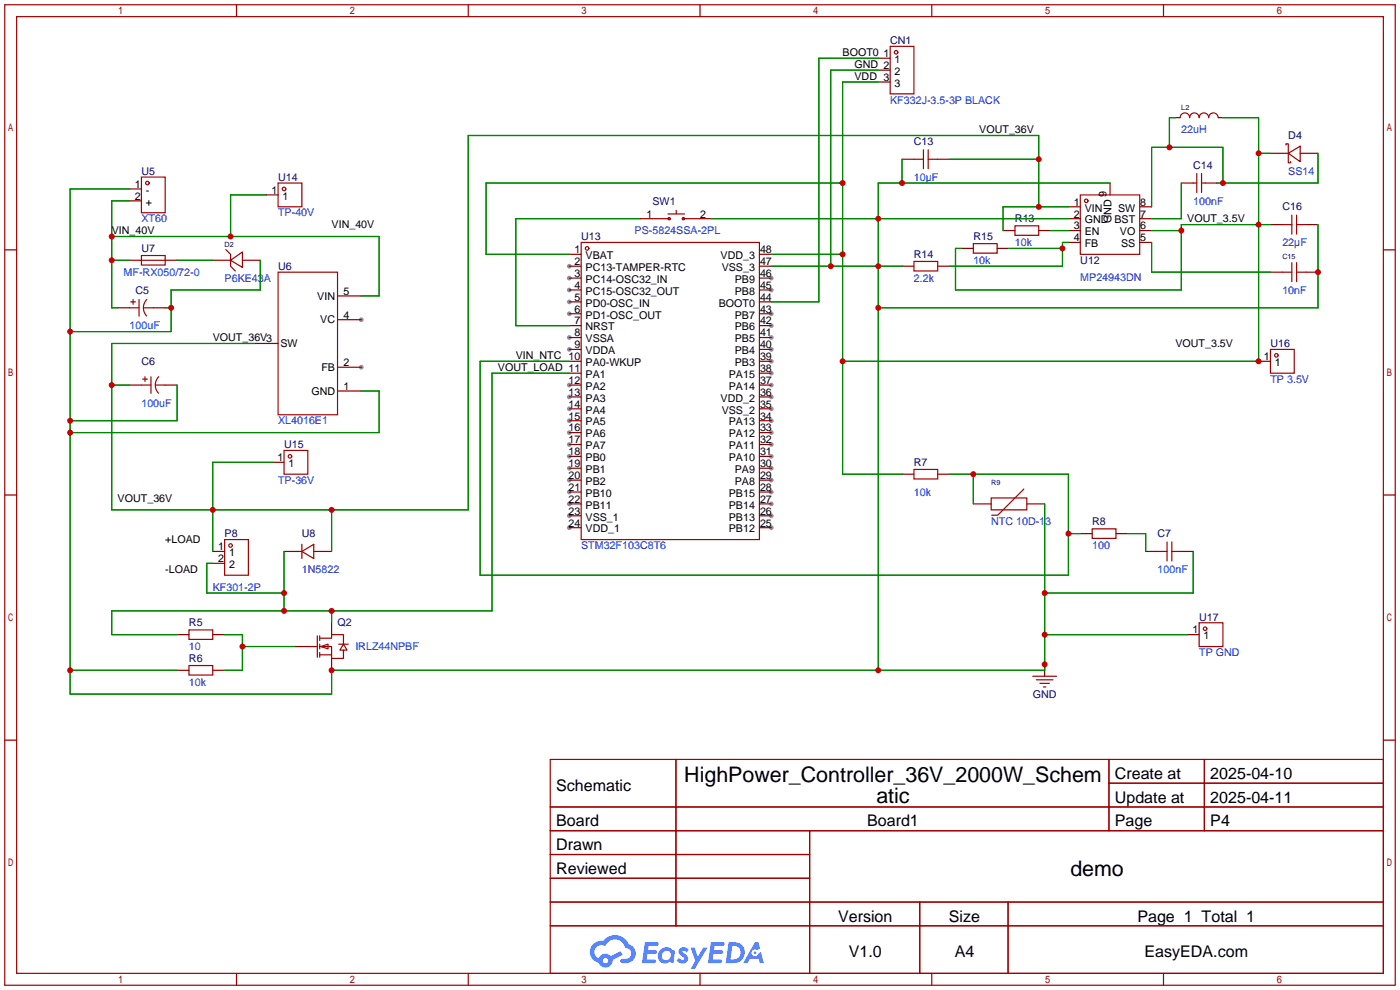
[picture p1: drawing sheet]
<svg xmlns="http://www.w3.org/2000/svg" width="299mm" height="212mm" viewBox="0 0 299 212" stroke-linecap="round" stroke-linejoin="round" font-family="sans-serif">
<g fill="#999">
<circle cx="77.2" cy="78.5" r=".51"/>
<circle cx="77.2" cy="68.3" r=".51"/>
<circle cx="121.7" cy="56.9" r=".51"/>
<circle cx="121.7" cy="59.4" r=".51"/>
<circle cx="121.7" cy="62" r=".51"/>
<circle cx="121.7" cy="64.5" r=".51"/>
<circle cx="121.7" cy="67.1" r=".51"/>
<circle cx="121.7" cy="72.1" r=".51"/>
<circle cx="121.7" cy="74.7" r=".51"/>
<circle cx="121.7" cy="82.3" r=".51"/>
<circle cx="121.7" cy="84.8" r=".51"/>
<circle cx="121.7" cy="87.4" r=".51"/>
<circle cx="121.7" cy="89.9" r=".51"/>
<circle cx="121.7" cy="92.5" r=".51"/>
<circle cx="121.7" cy="95" r=".51"/>
<circle cx="121.7" cy="97.5" r=".51"/>
<circle cx="121.7" cy="100.1" r=".51"/>
<circle cx="121.7" cy="102.6" r=".51"/>
<circle cx="121.7" cy="105.2" r=".51"/>
<circle cx="121.7" cy="107.7" r=".51"/>
<circle cx="121.7" cy="110.2" r=".51"/>
<circle cx="121.7" cy="112.8" r=".51"/>
<circle cx="164.8" cy="112.8" r=".51"/>
<circle cx="164.8" cy="110.2" r=".51"/>
<circle cx="164.8" cy="107.7" r=".51"/>
<circle cx="164.8" cy="105.2" r=".51"/>
<circle cx="164.8" cy="102.6" r=".51"/>
<circle cx="164.8" cy="100.1" r=".51"/>
<circle cx="164.8" cy="97.5" r=".51"/>
<circle cx="164.8" cy="95" r=".51"/>
<circle cx="164.8" cy="92.5" r=".51"/>
<circle cx="164.8" cy="89.9" r=".51"/>
<circle cx="164.8" cy="87.4" r=".51"/>
<circle cx="164.8" cy="84.8" r=".51"/>
<circle cx="164.8" cy="82.3" r=".51"/>
<circle cx="164.8" cy="79.8" r=".51"/>
<circle cx="164.8" cy="77.2" r=".51"/>
<circle cx="164.8" cy="74.7" r=".51"/>
<circle cx="164.8" cy="72.1" r=".51"/>
<circle cx="164.8" cy="69.6" r=".51"/>
<circle cx="164.8" cy="67.1" r=".51"/>
<circle cx="164.8" cy="62" r=".51"/>
<circle cx="164.8" cy="59.4" r=".51"/>
</g>
<g fill="none" stroke="#a10000" stroke-width=".25">
<path d="M1 1h297.2v209.6h-297.2zM3.6 3.6h292.1v204.4h-292.1zM50.5 1v2.6M100.1 1v2.6M149.6 1v2.6M199.1 1v2.6M248.7 1v2.6M1 53.4h2.6M295.7 53.4h2.5M1 105.8h2.6M295.7 105.8h2.5M1 158.2h2.6"/>
<path d="M295.7 158.2h2.5M117.6 162.3h178.1v45.7h-178.1zM117.6 172.5h178.1M117.6 177.5h178.1M144.5 162.3v35.6M173 177.5v30.5M237 162.3v15.2M237 167.4h58.7M257.4 162.3v15.2M117.6 182.6h55.4M117.6 192.8h178.1M117.6 187.7h55.4"/>
<path d="M117.6 197.9h178.1M196.6 192.8v15.2M215.4 192.8v15.2M50.5 208v2.6M100.1 208v2.6M149.6 208v2.6M199.1 208v2.6M248.7 208v2.6"/>
</g>
<g fill="#5487ff">
<path d="M145.3 202.7a1.3 1.3 0 0 1 1.9 .3l-.4 .6a.54 .54 0 0 0-.9-.2l.1 .2a1.34 1.34 0 0 1 .9 1.8 1.47 1.47 0 0 1-2.3-.1l.5-.6 .8 .5a.31 .31 0 0 0 .4-.3 .31 .31 0 0 0-.3-.4 1.12 1.12 0 0 1-.7-1.8z"/>
<path d="M147.6 202.5h.9l.6 2 1.2-2h.9l-2.7 4.6h-.9l1-1.7z"/>
<path d="M137.8 201.4h1.7a1.31 1.31 0 0 1 1.2 .2 .4 .4 0 0 1-.3 .5l-1.8 .1-.1 .9h1.6a.4 .4 0 0 1 .4 .4 .4 .4 0 0 1-.5 .4h-1.6l-.2 1.2h1.4a.46 .46 0 0 1 .5 0 .46 .46 0 0 1 .1 .5l-.4 .2h-2.6z"/>
<path d="M151.9 201.4h1.7a1.32 1.32 0 0 1 1.2 .2 .39 .39 0 0 1-.3 .5l-1.8 .1-.1 .9h1.6a.4 .4 0 0 1 .4 .4 .4 .4 0 0 1-.4 .4h-1.7l-.2 1.2h1.4a.46 .46 0 0 1 .5 0 .46 .46 0 0 1 .1 .5l-.4 .2h-2.6z"/>
<path d="M161.3 201.4h.8l.3 1.3-.6 .4a.75 .75 0 0 0-1.1 .3 .75 .75 0 0 0 .5 1 .75 .75 0 0 0 .9-.7l.5-.2 .6 2.3h-.8l-.3-.9h-1.8l-.5 .9h-1z"/>
<path d="M155.7 201.4l-.6 4.4h1.5a2.27 2.27 0 0 0 2.6-2.2 2.27 2.27 0 0 0-2.7-2.2zM156.5 202.1a1.5 1.5 0 0 1 1.8 1.6 1.5 1.5 0 0 1-1.9 1.4h-.3z"/>
<path d="M141.2 203a1.6 1.6 0 0 0-.3 2.3 1.6 1.6 0 0 0 2.3 .2l.7 .3 .3-2.4-.1-.3-.5-.1a1.58 1.58 0 0 0-2.4 0zM141.8 203.5a.98 .98 0 0 1 1.6 .4 .98 .98 0 0 1-1.1 1.3 .94 .94 0 0 1-.9-.7 .94 .94 0 0 1 .4-1z"/>
<path d="M126.8 201.8a2.37 2.37 0 0 0 1.1 4 1.54 1.54 0 0 0 1.8 1 1.54 1.54 0 0 0 1.2-1.6l2.2-1.1-.5-.8-2 1a1.57 1.57 0 0 0-2.7 .5 1.5 1.5 0 0 1-.7-2.1 1.5 1.5 0 0 1 2.2-.5 2.23 2.23 0 0 1 2.3-1.4 2.23 2.23 0 0 1 2 1.8 1.16 1.16 0 0 1 1.2 1.1 1.16 1.16 0 0 1-1.1 1.2h-.7a.47 .47 0 0 0-.5 .4 .47 .47 0 0 0 .4 .5 2.17 2.17 0 0 0 2.5-.9 2.17 2.17 0 0 0-.3-2.7l-.8-.4a3.2 3.2 0 0 0-5.5-.7l-1.1 .1zM128.8 205.3a.6 .6 0 0 1 1.2 0 .6 .6 0 0 1-1.2 0z"/>
<circle cx="161.4" cy="203.6" r=".28"/>
</g>
<g fill="none" stroke="#a10000" stroke-width=".25">
<path d="M190.2 9.9h5.1v10.2h-5.1zM30.2 37.8h5.1v7.7h-5.1zM59.4 39.1h5.1v5.1h-5.1zM195.3 34h2.1M197.4 32v4.1M198.4 32v4.1M198.4 34h2M252.2 25.1a1.02 1.02 0 0 1 1-1 1.02 1.02 0 0 1 1.1 1 1.02 1.02 0 0 1 1-1 1.02 1.02 0 0 1 1 1 1.02 1.02 0 0 1 1-1 1.02 1.02 0 0 1 1 1 1.02 1.02 0 0 1 1-1 1.02 1.02 0 0 1 1 1M255 39.1h.8M255.8 37.1v4M256.8 37.1v4M256.8 39.1h.8"/>
<path d="M274.8 31v-.3h.5v4.1h.5v-.3M275.3 32.8l2.6-1.6v3.3zM30.2 54.6h5.1v2h-5.1zM30.2 55.6h5.1M48.3 53.3l1 1.1v2.5l1 1M49.3 55.6l2.5-1.8v3.4zM59.4 58.2h12.7v30.4h-12.7zM124.2 51.8h38.1v63.5h-38.1zM139.4 46.7h3.6M142.7 45.7h3.6M144.5 45v.7M146 46.7h3.6"/>
<path d="M195.3 55.9h5.1v2h-5.1zM208 52.1h5.1v2h-5.1zM216.9 48.3h5.1v2h-5.1zM230.9 41.7h12.7v12.7h-12.7zM274.1 58.2h2M274.1 48h2M276.1 46v4M276.1 56.1v4.1M277.1 58.2h2M277.1 46v4M277.1 56.1v4.1M277.1 48h2"/>
<path d="M27.7 65.8h2M27.9 64.5h1.1M28.4 64v1M29.7 64v3.6M30.7 65.8h2.1M31.4 64a2.54 2.54 0 0 0 0 3.5M271.5 74.7h5.1v5.1h-5.1zM30.2 82.3h2.1M30.5 81h1M31 80.5v1M32.3 80.5v3.6M33.3 82.3h2"/>
<path d="M33.9 80.5a2.54 2.54 0 0 0 0 3.5M60.7 96.3h5.1v5h-5.1zM48 115.3h5.1v7.6h-5.1zM64.5 117.9l2.6-1.6v3.1zM64.5 116.3v3.1M195.3 100.3h5.1v2.1h-5.1zM211.8 106.4h7.7v2.6h-7.7zM218.8 104.5l-5.6 5.6h-1.2M233.4 113h5.1v2.1h-5.1zM247.4 117.9h2M249.4 115.8v4.1M250.4 117.9h2.1"/>
<path d="M250.4 115.8v4.1M40.4 134.6h5.1v2.1h-5.1zM65.8 138.2h2M67.8 135.9v4.6M68.3 136.4h2.6v-.8h2.5v2.1M68.3 138.2h2.6v2.5h2.5v-1.8M68.3 140h2.6M68.3 135.9v1M68.3 137.7v1M68.3 139.4v1.1M68.6 138.2l1.5-.5v1zM72.4 137.7h2"/>
<path d="M73.4 137.7l.8 1.2h-1.6zM256.3 133.1h5.1v5.1h-5.1zM40.4 142.2h5.1v2.1h-5.1zM220.7 144.5h5.1M221.5 145.3h3.5M222.2 146.1h2.1M223 146.8h.5"/>
<circle cx="191.5" cy="11.2" r=".38"/>
<circle cx="31.5" cy="39.1" r=".38"/>
<circle cx="60.7" cy="40.4" r=".38"/>
<circle cx="125.5" cy="53.1" r=".38"/>
<circle cx="143" cy="46.7" r=".25"/>
<circle cx="146" cy="46.7" r=".25"/>
<circle cx="232.2" cy="42.9" r=".38"/>
<circle cx="272.8" cy="75.9" r=".38"/>
<circle cx="62" cy="97.5" r=".38"/>
<circle cx="49.3" cy="116.6" r=".38"/>
<circle cx="257.6" cy="134.4" r=".38"/>
</g>
<g fill="none" stroke="#870000" stroke-width=".25">
<path d="M187.7 12.4h2.5M187.7 15h2.5M187.7 17.5h2.5M192.8 34h2.5M200.4 34h2.5M237.2 39.1v2.6M251.2 25.1h1M252.5 39.1h2.5M257.6 39.1h2.5M260.3 25.1h1.1M271.5 32.8h3.8M277.9 32.8h3.8"/>
<path d="M27.7 40.4h2.5M27.7 42.9h2.5M27.7 55.6h2.5M35.3 55.6h2.5M45.5 55.6h3.8M51.8 55.6h3.8M56.9 41.7h2.5M121.7 56.9h2.5M121.7 54.4h2.5M121.7 59.4h2.5M136.9 46.7h2.5M149.6 46.7h2.5"/>
<path d="M162.3 56.9h2.5M162.3 54.4h2.5M162.3 59.4h2.5M192.8 56.9h2.5M200.4 56.9h2.5M205.5 53.1h2.5M213.1 53.1h2.5M214.4 49.3h2.5M222 49.3h2.5M228.3 44.2h2.6M228.3 46.7h2.6M228.3 49.3h2.6"/>
<path d="M228.3 51.8h2.6M243.6 44.2h2.5M243.6 46.7h2.5M243.6 49.3h2.5M243.6 51.8h2.5M271.5 58.2h2.6M271.5 48h2.6M279.1 58.2h2.6M279.1 48h2.6M25.1 65.8h2.6M32.8 65.8h2.5M54.4 73.4h5"/>
<path d="M72.1 78.5h5.1M72.1 68.3h5.1M72.1 63.2h5.1M121.7 62h2.5M121.7 64.5h2.5M121.7 67.1h2.5M121.7 69.6h2.5M121.7 72.1h2.5M121.7 74.7h2.5M121.7 77.2h2.5M121.7 79.8h2.5M162.3 62h2.5"/>
<path d="M162.3 64.5h2.5M162.3 67.1h2.5M162.3 69.6h2.5M162.3 72.1h2.5M162.3 74.7h2.5M162.3 77.2h2.5M162.3 79.8h2.5M269 77.2h2.5M27.7 82.3h2.5M35.3 82.3h2.5M58.2 98.8h2.5M72.1 83.6h5.1"/>
<path d="M121.7 82.3h2.5M121.7 84.8h2.5M121.7 87.4h2.5M121.7 89.9h2.5M121.7 92.5h2.5M121.7 95h2.5M121.7 97.5h2.5M162.3 82.3h2.5M162.3 84.8h2.5M162.3 87.4h2.5M162.3 89.9h2.5M162.3 92.5h2.5"/>
<path d="M162.3 95h2.5M162.3 97.5h2.5M45.5 117.9h2.5M60.7 117.9h3.8M67.1 117.9h3.8M121.7 107.7h2.5M121.7 100.1h2.5M121.7 102.6h2.5M121.7 105.2h2.5M121.7 110.2h2.5M121.7 112.8h2.5M162.3 107.7h2.5"/>
<path d="M162.3 100.1h2.5M162.3 102.6h2.5M162.3 105.2h2.5M162.3 110.2h2.5M162.3 112.8h2.5M192.8 101.3h2.5M200.4 101.3h2.5M208 107.7h3.8M219.5 107.7h3.8M230.9 114h2.5M238.5 114h2.5M244.9 117.9h2.5"/>
<path d="M252.5 117.9h2.5M37.8 135.6h2.6M45.5 135.6h2.5M45.5 120.4h2.5M63.2 138.2h2.6M70.9 133.1v2.5M253.7 135.6h2.6M37.8 143.3h2.6M45.5 143.3h2.5M70.9 140.7v2.6M223.3 142v2.5"/>
</g>
<g fill="none" stroke="#008700" stroke-width=".25">
<path d="M187.7 17.5h-7.6v83.8h12.7M187.7 12.4h-12.7v52.1h-10.2M187.7 15h-10.2v41.9M180.1 39.1h-76.2v15.3h17.8M192.8 34v5.1M202.9 34h19.1M237.2 39.1h-49.5v104.2M251.2 25.1h-1.3v6.4M252.5 39.1v7.6h-6.4M261.4 39.1v-7.6h-15.3v12.7M261.4 25.1h7.6v52.1h-88.9M269 32.8h2.5"/>
<path d="M281.7 32.8v6.3h-21.6M23.9 55.6h3.8M23.9 50.5h57.1v12.7h-3.8M27.7 42.9h-3.8v22.9h1.2M27.7 40.4h-12.7v107.9h55.9v-5h152.4v-35.6M37.8 55.6h7.7M55.6 55.6v6.4h-19v8.9h-21.6M56.9 41.7h-7.6v8.8M136.9 46.7h-26.7v22.9h11.5M152.1 46.7h76.2M164.8 54.4h15.3M164.8 56.9h28"/>
<path d="M215.6 53.1h11.5M222 44.2v-15.2h-121.9v80h-76.2v-35.6h30.5M224.5 49.3h3.8M228.3 44.2h-13.9v5.1M228.3 51.8h-1.2v5.1h-24.2M246.1 49.3h6.4M246.1 51.8v6.4h25.4M271.5 48h-19v14h-48.3v-8.9h1.3M281.7 48v17.8h-94M35.3 65.8h1.3M121.7 79.8h-16.5v50.8h-81.3v5h13.9M121.7 77.2h-19.1v45.7h125.7v-21.6h-25.4"/>
<path d="M23.9 82.3h3.8M37.8 82.3v7.6h-22.8M58.2 98.8h-12.7v19.1M77.2 83.6h3.8v8.9h-66M60.7 117.9v12.7M70.9 109v8.9M208 101.3v6.4M228.3 114h2.6M241 114h3.9v3.9M255 117.9v8.8h-31.7M45.5 120.4h-1.3v6.3h16.5M48 135.6h3.8v7.7h-3.8"/>
<path d="M51.8 138.2h11.4M70.9 130.6v2.5M223.3 135.6h30.4M15 143.3h22.8"/>
</g>
<g fill="#c00">
<circle cx="23.9" cy="55.6" r=".63"/>
<circle cx="23.9" cy="50.5" r=".63"/>
<circle cx="49.3" cy="50.5" r=".63"/>
<circle cx="51.8" cy="138.2" r=".63"/>
<circle cx="261.4" cy="39.1" r=".63"/>
<circle cx="249.9" cy="31.5" r=".63"/>
<circle cx="70.9" cy="130.6" r=".63"/>
<circle cx="60.7" cy="130.6" r=".63"/>
<circle cx="60.7" cy="126.7" r=".63"/>
<circle cx="208" cy="101.3" r=".63"/>
<circle cx="228.3" cy="114" r=".63"/>
<circle cx="180.1" cy="77.2" r=".63"/>
<circle cx="269" cy="77.2" r=".63"/>
<circle cx="269" cy="48" r=".63"/>
<circle cx="252.5" cy="49.3" r=".63"/>
<circle cx="269" cy="32.8" r=".63"/>
<circle cx="180.1" cy="54.4" r=".63"/>
<circle cx="180.1" cy="39.1" r=".63"/>
<circle cx="23.9" cy="82.3" r=".63"/>
<circle cx="45.5" cy="109" r=".63"/>
<circle cx="70.9" cy="109" r=".63"/>
<circle cx="222" cy="34" r=".63"/>
<circle cx="222" cy="44.2" r=".63"/>
<circle cx="227.1" cy="53.1" r=".63"/>
<circle cx="223.3" cy="126.7" r=".63"/>
<circle cx="223.3" cy="135.6" r=".63"/>
<circle cx="223.3" cy="142" r=".63"/>
<circle cx="187.7" cy="143.3" r=".63"/>
<circle cx="187.7" cy="65.8" r=".63"/>
<circle cx="187.7" cy="56.9" r=".63"/>
<circle cx="187.7" cy="46.7" r=".63"/>
<circle cx="192.8" cy="39.1" r=".63"/>
<circle cx="177.5" cy="56.9" r=".63"/>
<circle cx="281.7" cy="58.2" r=".63"/>
<circle cx="70.9" cy="143.3" r=".63"/>
<circle cx="15" cy="143.3" r=".63"/>
<circle cx="15" cy="92.5" r=".63"/>
<circle cx="15" cy="89.9" r=".63"/>
<circle cx="15" cy="70.9" r=".63"/>
<circle cx="36.6" cy="65.8" r=".63"/>
</g>
<g font-size="4.6">
<text x="146.2" y="167.1">HighPower_Controller_36V_2000W_Schem</text>
<text x="187.3" y="171.6">atic</text>
<text x="228.8" y="187.1">demo</text>
</g>
<g font-size="3.4">
<text x="238.3" y="166.5">Create at</text>
<text x="258.7" y="166.5">2025-04-10</text>
<text x="118.9" y="169">Schematic</text>
<text x="238.3" y="171.6">Update at</text>
<text x="258.7" y="171.6">2025-04-11</text>
<text x="118.9" y="176.6">Board</text>
<text x="185.3" y="176.6">Board1</text>
<text x="238.3" y="176.6">Page</text>
<text x="258.7" y="176.6">P4</text>
<text x="118.9" y="181.7">Drawn</text>
<text x="118.9" y="186.8">Reviewed</text>
<text x="179.1" y="197">Version</text>
<text x="202.8" y="197">Size</text>
<text x="243.1" y="197">Page 1 Total 1</text>
<text x="181.4" y="204.6">V1.0</text>
<text x="204" y="204.6">A4</text>
<text x="244.6" y="204.6">EasyEDA.com</text>
</g>
<g font-size="2.3">
<text x="180.1" y="12">BOOT0</text>
<text x="182.6" y="14.5">GND 2</text>
<text x="182.6" y="17">VDD 3</text>
<text x="188.8" y="12.2">1</text>
<text x="191.2" y="13.5">1</text>
<text x="191.2" y="16">2</text>
<text x="191.2" y="18.5">3</text>
<text x="209.3" y="28.5">VOUT_36V</text>
<text x="28.8" y="40.1">1</text>
<text x="31.2" y="41.4">-</text>
<text x="58" y="41.4">1</text>
<text x="28.8" y="42.7">2</text>
<text x="31.2" y="43.9">+</text>
<text x="60.4" y="42.7">1</text>
<text x="138.2" y="46.5">1</text>
<text x="149.6" y="46.5">2</text>
<text x="229.5" y="43.9">1</text>
<text x="229.5" y="46.5">2</text>
<text x="231.8" y="45.2">VIN</text>
<text x="231.8" y="47.8">GND BST</text>
<text x="236.5" y="42.1" transform="rotate(-90 236.5 42.1)">9</text>
<text x="237.5" y="47.7" transform="rotate(-90 237.5 47.7)">GND</text>
<text x="239" y="45.2">SW</text>
<text x="243.7" y="46.5">7</text>
<text x="243.7" y="43.9">8</text>
<text x="253.7" y="47.5">VOUT_3.5V</text>
<text x="23.9" y="50.1">VIN_40V</text>
<text x="70.9" y="48.8">VIN_40V</text>
<text x="229.5" y="49">3</text>
<text x="229.5" y="51.6">4</text>
<text x="231.8" y="50.3">EN</text>
<text x="231.8" y="52.8">FB</text>
<text x="239.3" y="50.3">VO</text>
<text x="239.6" y="52.8">SS</text>
<text x="243.7" y="51.6">5</text>
<text x="243.7" y="49">6</text>
<text x="122.8" y="54.1">1</text>
<text x="122.8" y="56.6">2</text>
<text x="122.8" y="59.2">3</text>
<text x="125.1" y="55.4">VBAT</text>
<text x="125.1" y="57.9">PC13-TAMPER-RTC</text>
<text x="154" y="55.4">VDD_3</text>
<text x="154.2" y="57.9">VSS_3</text>
<text x="162.4" y="59.2">46</text>
<text x="162.4" y="56.6">47</text>
<text x="162.4" y="54.1">48</text>
<text x="67.8" y="64">VIN</text>
<text x="73.4" y="63">5</text>
<text x="122.8" y="61.7">4</text>
<text x="122.8" y="64.3">5</text>
<text x="125.1" y="60.5">PC14-OSC32_IN</text>
<text x="125.1" y="63">PC15-OSC32_OUT</text>
<text x="125.1" y="65.5">PD0-OSC_IN</text>
<text x="153.6" y="65.5">BOOT0</text>
<text x="157" y="63">PB8</text>
<text x="157" y="60.5">PB9</text>
<text x="162.4" y="64.3">44</text>
<text x="162.4" y="61.7">45</text>
<text x="68.4" y="69.1">VC</text>
<text x="73.4" y="68.1">4</text>
<text x="122.8" y="66.8">6</text>
<text x="122.8" y="69.3">7</text>
<text x="122.8" y="71.9">8</text>
<text x="125.1" y="68.1">PD1-OSC_OUT</text>
<text x="125.1" y="70.6">NRST</text>
<text x="157" y="70.6">PB6</text>
<text x="157" y="68.1">PB7</text>
<text x="162.4" y="71.9">41</text>
<text x="162.4" y="69.3">42</text>
<text x="162.4" y="66.8">43</text>
<text x="45.5" y="72.9">VOUT_36V3</text>
<text x="59.9" y="74.2">SW</text>
<text x="110.2" y="76.7">VIN_NTC 10</text>
<text x="122.8" y="74.4">9</text>
<text x="125.1" y="73.2">VSSA</text>
<text x="125.1" y="75.7">VDDA</text>
<text x="157" y="75.7">PB4</text>
<text x="157" y="73.2">PB5</text>
<text x="162.4" y="77">39</text>
<text x="162.4" y="74.4">40</text>
<text x="251.2" y="74.2">VOUT_3.5V</text>
<text x="270.1" y="77">1</text>
<text x="68.7" y="79.3">FB</text>
<text x="73.4" y="83.3">1</text>
<text x="73.4" y="78.2">2</text>
<text x="106.4" y="79.3">VOUT_LOAD 11</text>
<text x="121.5" y="82">12</text>
<text x="125.1" y="78.2">PA0-WKUP</text>
<text x="125.1" y="80.8">PA1</text>
<text x="125.1" y="83.3">PA2</text>
<text x="155.8" y="83.3">PA14</text>
<text x="155.8" y="80.8">PA15</text>
<text x="157" y="78.2">PB3</text>
<text x="162.4" y="82">37</text>
<text x="162.4" y="79.5">38</text>
<text x="272.5" y="78.2">1</text>
<text x="66.5" y="84.3">GND</text>
<text x="121.5" y="84.6">13</text>
<text x="121.5" y="87.1">14</text>
<text x="121.5" y="89.7">15</text>
<text x="125.1" y="85.9">PA3</text>
<text x="125.1" y="88.4">PA4</text>
<text x="154" y="85.9">VDD_2</text>
<text x="154.2" y="88.4">VSS_2</text>
<text x="162.4" y="89.7">34</text>
<text x="162.4" y="87.1">35</text>
<text x="162.4" y="84.6">36</text>
<text x="121.5" y="92.2">16</text>
<text x="121.5" y="94.7">17</text>
<text x="125.1" y="90.9">PA5</text>
<text x="125.1" y="93.5">PA6</text>
<text x="155.8" y="93.5">PA12</text>
<text x="155.8" y="90.9">PA13</text>
<text x="162.4" y="94.7">32</text>
<text x="162.4" y="92.2">33</text>
<text x="59.3" y="98.6">1</text>
<text x="61.6" y="99.8">1</text>
<text x="121.5" y="97.3">18</text>
<text x="121.5" y="99.8">19</text>
<text x="125.1" y="96">PA7</text>
<text x="125.1" y="98.6">PB0</text>
<text x="125.1" y="101.1">PB1</text>
<text x="155.8" y="98.6">PA10</text>
<text x="155.8" y="96">PA11</text>
<text x="157" y="101.1">PA9</text>
<text x="162.4" y="99.8">30</text>
<text x="162.4" y="97.3">31</text>
<text x="25.1" y="107.2">VOUT_36V</text>
<text x="121.5" y="102.4">20</text>
<text x="121.5" y="104.9">21</text>
<text x="121.5" y="107.4">22</text>
<text x="125.1" y="103.6">PB2</text>
<text x="125.1" y="106.2">PB10</text>
<text x="155.8" y="106.2">PB15</text>
<text x="157" y="103.6">PA8</text>
<text x="162.4" y="107.4">27</text>
<text x="162.4" y="104.9">28</text>
<text x="162.4" y="102.4">29</text>
<text x="121.5" y="110">23</text>
<text x="121.5" y="112.5">24</text>
<text x="125.1" y="108.7">PB11</text>
<text x="125.1" y="111.3">VSS_1</text>
<text x="125.1" y="113.8">VDD_1</text>
<text x="155.8" y="113.8">PB12</text>
<text x="155.8" y="111.3">PB13</text>
<text x="155.8" y="108.7">PB14</text>
<text x="162.4" y="112.5">25</text>
<text x="162.4" y="110">26</text>
<text x="35.3" y="116.1">+LOAD</text>
<text x="46.6" y="117.6">1</text>
<text x="48.9" y="118.9">1</text>
<text x="35.3" y="122.5">-LOAD</text>
<text x="46.6" y="120.1">2</text>
<text x="48.9" y="121.4">2</text>
<text x="254.9" y="135.4">1</text>
<text x="257.2" y="136.7">1</text>
</g>
<g font-size="2.3" fill="#000080">
<text x="190.2" y="9.4">CN1</text>
<text x="275.3" y="29.7">D4</text>
<text x="195.3" y="31">C13</text>
<text x="30.2" y="37.4">U5</text>
<text x="59.4" y="38.6">U14</text>
<text x="255" y="36.1">C14</text>
<text x="139.4" y="43.7">SW1</text>
<text x="216.9" y="47.5">R13</text>
<text x="274.1" y="45">C16</text>
<text x="30.2" y="53.9">U7</text>
<text x="124.2" y="51.3">U13</text>
<text x="208" y="51.3">R15</text>
<text x="59.4" y="57.7">U6</text>
<text x="195.3" y="55.1">R14</text>
<text x="230.9" y="56.4">U12</text>
<text x="29" y="62.8">C5</text>
<text x="271.5" y="74.2">U16</text>
<text x="30.2" y="78">C6</text>
<text x="60.7" y="95.8">U15</text>
<text x="195.3" y="99.6">R7</text>
<text x="233.4" y="112.3">R8</text>
<text x="48" y="114.8">P8</text>
<text x="64.5" y="114.8">U8</text>
<text x="247.4" y="114.8">C7</text>
<text x="40.4" y="133.9">R5</text>
<text x="72.1" y="133.9">Q2</text>
<text x="256.3" y="132.6">U17</text>
<text x="40.4" y="141.5">R6</text>
<text x="220.7" y="149.1">GND</text>
</g>
<g font-size="2.3" fill="#00f">
<text x="190.2" y="22.1">KF332J-3.5-3P BLACK</text>
<text x="252.5" y="28.5">22uH</text>
<text x="195.3" y="38.6">10µF</text>
<text x="275.3" y="37.4">SS14</text>
<text x="30.2" y="47.5">XT60</text>
<text x="59.4" y="46.3">TP-40V</text>
<text x="255" y="43.7">100nF</text>
<text x="135.6" y="50.1">PS-5824SSA-2PL</text>
<text x="216.9" y="52.6">10k</text>
<text x="274.1" y="52.6">22µF</text>
<text x="26.4" y="59">MF-RX050/72-0</text>
<text x="208" y="56.4">10k</text>
<text x="230.9" y="60">MP24943DN</text>
<text x="48" y="60.2">P6KE43A</text>
<text x="195.3" y="60.2">2.2k</text>
<text x="274.1" y="62.8">10nF</text>
<text x="27.7" y="70.4">100uF</text>
<text x="271.5" y="81.8">TP 3.5V</text>
<text x="30.2" y="86.9">100uF</text>
<text x="59.4" y="90.7">XL4016E1</text>
<text x="59.4" y="103.4">TP-36V</text>
<text x="195.3" y="105.9">10k</text>
<text x="211.8" y="112.3">NTC 10D-13</text>
<text x="124.2" y="117.4">STM32F103C8T6</text>
<text x="233.4" y="117.4">100</text>
<text x="64.5" y="122.5">1N5822</text>
<text x="247.4" y="122.5">100nF</text>
<text x="45.5" y="126.3">KF301-2P</text>
<text x="40.4" y="139">10</text>
<text x="75.9" y="139">IRLZ44NPBF</text>
<text x="256.3" y="140.2">TP GND</text>
<text x="40.4" y="146.6">10k</text>
</g>
<g font-size="1.5" fill="#000080">
<text x="252.5" y="23.6">L2</text>
<text x="48" y="52.8">D2</text>
<text x="274.1" y="55.3">C15</text>
<text x="211.8" y="103.6">R9</text>
</g>
</svg>
